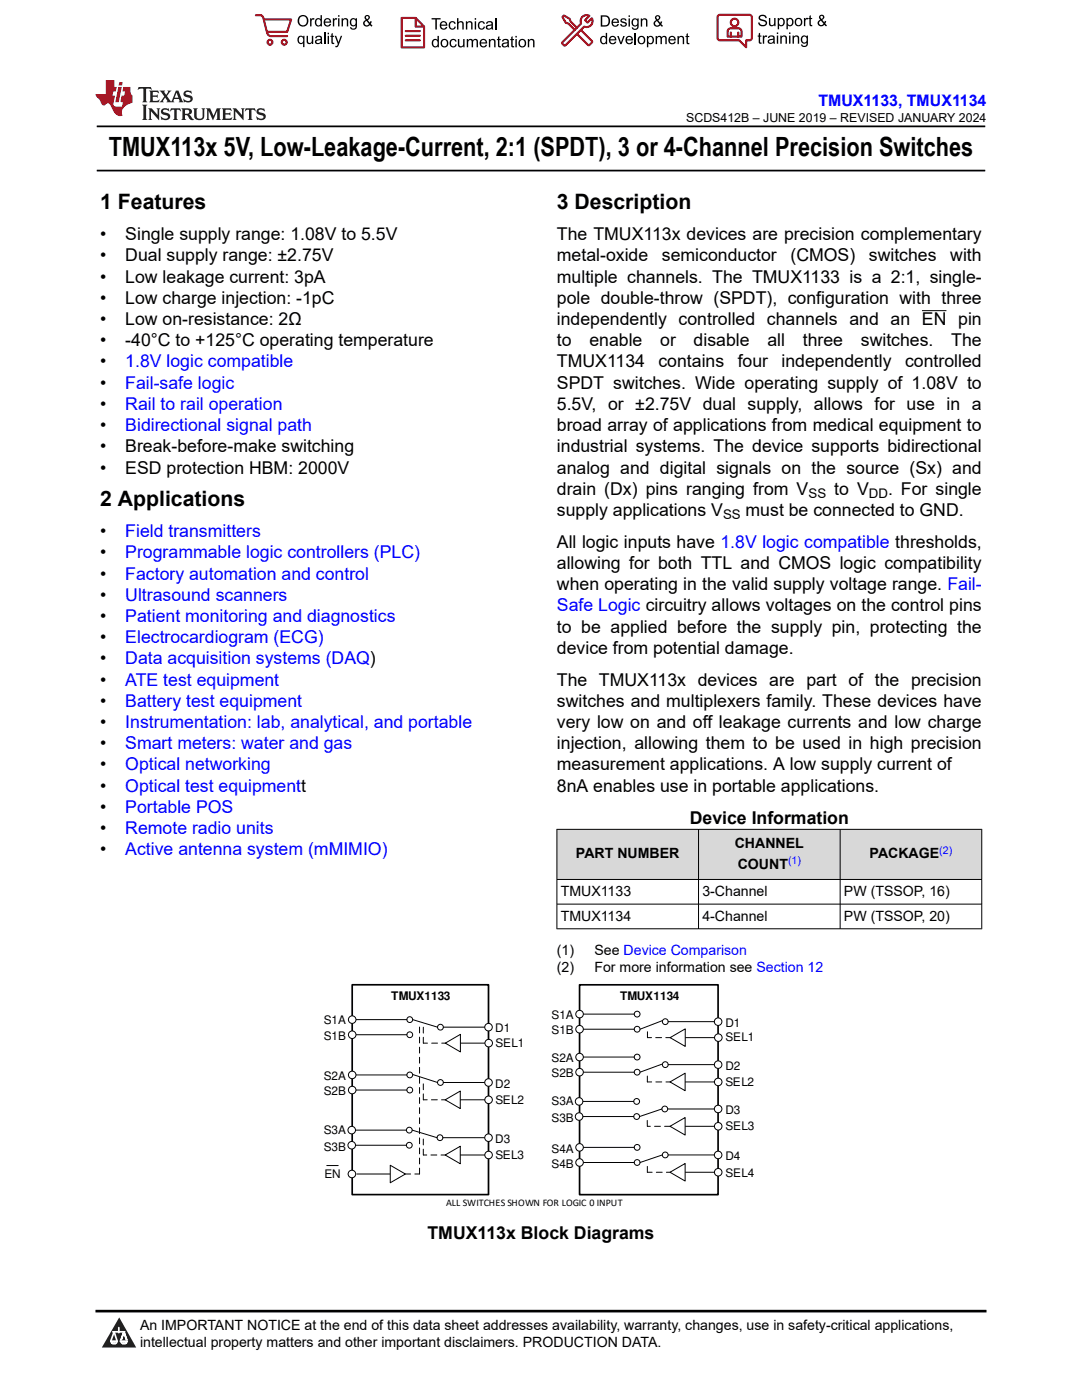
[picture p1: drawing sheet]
<svg xmlns="http://www.w3.org/2000/svg" width="216mm" height="279mm" viewBox="0 0 216 279" stroke-linecap="round" stroke-linejoin="round" font-family="sans-serif">
<path d="M19.3 25.2h177.3M19.3 34h177.3" fill="none" stroke="#000" stroke-width=".35"/>
<path d="M184 62h4.9" fill="none" stroke="#000" stroke-width=".2"/>
<g fill="#d8d8d8">
<path d="M111.1 165.5h84.8v10h-84.8z" fill-rule="evenodd"/>
<path d="M111.2 165.6h28.1v9.9h-28.1z" fill-rule="evenodd"/>
<path d="M139.4 165.6h28.2v9.9h-28.2z" fill-rule="evenodd"/>
<path d="M167.7 165.6h28.1v9.9h-28.1z" fill-rule="evenodd"/>
</g>
<g fill="none" stroke="#000" stroke-width=".2">
<path d="M111.1 165.5h84.9M111.1 175.5h84.9M111.1 165.5v19.9M139.4 165.5v19.9M167.6 165.5v19.9M195.9 165.5v19.9M111.1 180.4h84.9M111.1 185.4h84.9M115.6 219.8h10.9M115.6 205.4h11M115.6 211h11M115.6 214h11"/>
<path d="M115.6 202.4h11M115.6 222.8h10.9M115.6 229h11M115.6 232h11M133.2 221.3h10M133.3 230.5h10"/>
<circle cx="127" cy="219.8" r=".58"/>
<circle cx="127.1" cy="211" r=".58"/>
<circle cx="127.1" cy="214" r=".58"/>
<circle cx="127.1" cy="205.4" r=".58"/>
<circle cx="127.1" cy="202.4" r=".58"/>
<circle cx="127" cy="222.8" r=".58"/>
<circle cx="127.1" cy="229" r=".58"/>
<circle cx="127.1" cy="232" r=".58"/>
<circle cx="132.7" cy="221.3" r=".58"/>
<circle cx="132.7" cy="230.5" r=".58"/>
</g>
<path d="M78.8 234.3h4.9" fill="none" stroke="#000" stroke-width=".2" stroke-dasharray="1.2 .8"/>
<path d="M115.6 196.5h27.7v41.9h-27.7z" fill="none" stroke="#000" stroke-width=".34"/>
<circle cx="115.6" cy="202.4" r=".75" fill="#fff"/>
<circle cx="115.6" cy="202.4" r=".75" fill="none" stroke="#000" stroke-width=".2"/>
<circle cx="143.3" cy="221.3" r=".75" fill="#fff"/>
<circle cx="143.3" cy="221.3" r=".75" fill="none" stroke="#000" stroke-width=".2"/>
<circle cx="115.6" cy="205.4" r=".75" fill="#fff"/>
<circle cx="115.6" cy="205.4" r=".75" fill="none" stroke="#000" stroke-width=".2"/>
<circle cx="115.6" cy="211" r=".75" fill="#fff"/>
<circle cx="115.6" cy="211" r=".75" fill="none" stroke="#000" stroke-width=".2"/>
<circle cx="115.6" cy="214" r=".75" fill="#fff"/>
<g fill="none" stroke="#000" stroke-width=".2">
<path d="M132.2 203.7l-4.5 1.7"/>
<circle cx="115.6" cy="214" r=".75"/>
</g>
<circle cx="115.6" cy="219.8" r=".75" fill="#fff"/>
<circle cx="115.6" cy="219.8" r=".75" fill="none" stroke="#000" stroke-width=".2"/>
<circle cx="115.6" cy="222.8" r=".75" fill="#fff"/>
<circle cx="115.6" cy="222.8" r=".75" fill="none" stroke="#000" stroke-width=".2"/>
<circle cx="115.6" cy="229" r=".75" fill="#fff"/>
<circle cx="115.6" cy="229" r=".75" fill="none" stroke="#000" stroke-width=".2"/>
<circle cx="115.6" cy="232" r=".75" fill="#fff"/>
<g fill="none" stroke="#000" stroke-width=".2">
<path d="M132.1 212.4l-4.4 1.6M133.3 212.5h10M133.3 203.9h10M132.1 221.3l-4.5 1.5M132.2 230.5l-4.5 1.5"/>
<circle cx="132.7" cy="203.9" r=".58"/>
<circle cx="132.7" cy="212.5" r=".58"/>
<circle cx="115.6" cy="232" r=".75"/>
</g>
<circle cx="143.3" cy="212.5" r=".75" fill="#fff"/>
<circle cx="143.3" cy="212.5" r=".75" fill="none" stroke="#000" stroke-width=".2"/>
<circle cx="143.3" cy="203.9" r=".75" fill="#fff"/>
<circle cx="143.3" cy="203.9" r=".75" fill="none" stroke="#000" stroke-width=".2"/>
<circle cx="143.3" cy="230.5" r=".75" fill="#fff"/>
<g fill="none" stroke="#000" stroke-width=".2">
<path d="M136.4 207.1h6.9"/>
<circle cx="143.3" cy="230.5" r=".75"/>
</g>
<path d="M129.2 207.1v-1.7" fill="none" stroke="#000" stroke-width=".2" stroke-dasharray="1.2 .8"/>
<circle cx="143.3" cy="207.1" r=".75" fill="#fff"/>
<g fill="none" stroke="#000" stroke-width=".2">
<path d="M136.3 215.9h7"/>
<circle cx="143.3" cy="207.1" r=".75"/>
</g>
<path d="M129.2 215.9v-1.4M136 207.1h-6.8" fill="none" stroke="#000" stroke-width=".2" stroke-dasharray="1.2 .8"/>
<circle cx="143.3" cy="215.9" r=".75" fill="#fff"/>
<g fill="none" stroke="#000" stroke-width=".2">
<path d="M136.3 224.8h7"/>
<circle cx="143.3" cy="215.9" r=".75"/>
</g>
<path d="M136.1 215.9h-6.9M129.2 224.8l-.1-1.3" fill="none" stroke="#000" stroke-width=".2" stroke-dasharray="1.2 .8"/>
<circle cx="143.3" cy="224.8" r=".75" fill="#fff"/>
<g fill="none" stroke="#000" stroke-width=".2">
<path d="M136.3 233.9h7"/>
<circle cx="143.3" cy="224.8" r=".75"/>
</g>
<path d="M129.2 233.9v-1.3M135.8 224.8h-6.6" fill="none" stroke="#000" stroke-width=".2" stroke-dasharray="1.2 .8"/>
<circle cx="143.3" cy="233.9" r=".75" fill="#fff"/>
<circle cx="143.3" cy="233.9" r=".75" fill="none" stroke="#000" stroke-width=".2"/>
<path d="M136.2 233.9h-7" fill="none" stroke="#000" stroke-width=".2" stroke-dasharray="1.2 .8"/>
<path d="M133.7 233.9l3-1.7v3.5z" fill="#fff"/>
<path d="M133.7 233.9l3-1.7v3.5z" fill="none" stroke="#000" stroke-width=".2"/>
<path d="M133.7 224.8l3-1.8v3.5z" fill="#fff"/>
<path d="M133.7 224.8l3-1.8v3.5z" fill="none" stroke="#000" stroke-width=".2"/>
<path d="M133.7 215.9l3-1.7v3.5z" fill="#fff"/>
<path d="M133.7 215.9l3-1.7v3.5z" fill="none" stroke="#000" stroke-width=".2"/>
<path d="M133.7 207.1l3-1.8v3.5z" fill="#fff"/>
<g fill="none" stroke="#000" stroke-width=".2">
<path d="M70.3 206.5h10.9M70.3 214.5h10.9M70.3 217.5h10.9M70.3 203.5h10.9M133.7 207.1l3-1.8v3.5zM70.2 225.5h10.9M70.2 228.6h10.9M88.4 227.1h9"/>
<circle cx="81.8" cy="214.5" r=".58"/>
<circle cx="81.8" cy="217.5" r=".58"/>
<circle cx="81.8" cy="206.5" r=".58"/>
<circle cx="81.8" cy="203.5" r=".58"/>
<circle cx="81.7" cy="225.5" r=".58"/>
<circle cx="81.7" cy="228.6" r=".58"/>
<circle cx="87.8" cy="227.1" r=".58"/>
</g>
<path d="M70.3 196.5h27.2v41.9h-27.2z" fill="none" stroke="#000" stroke-width=".34"/>
<circle cx="70.3" cy="203.5" r=".75" fill="#fff"/>
<circle cx="70.3" cy="203.5" r=".75" fill="none" stroke="#000" stroke-width=".2"/>
<circle cx="97.5" cy="227.1" r=".75" fill="#fff"/>
<circle cx="97.5" cy="227.1" r=".75" fill="none" stroke="#000" stroke-width=".2"/>
<circle cx="70.3" cy="206.5" r=".75" fill="#fff"/>
<circle cx="70.3" cy="206.5" r=".75" fill="none" stroke="#000" stroke-width=".2"/>
<circle cx="70.3" cy="214.5" r=".75" fill="#fff"/>
<circle cx="70.3" cy="214.5" r=".75" fill="none" stroke="#000" stroke-width=".2"/>
<circle cx="70.3" cy="217.5" r=".75" fill="#fff"/>
<circle cx="70.3" cy="217.5" r=".75" fill="none" stroke="#000" stroke-width=".2"/>
<circle cx="70.2" cy="225.5" r=".75" fill="#fff"/>
<circle cx="70.2" cy="225.5" r=".75" fill="none" stroke="#000" stroke-width=".2"/>
<circle cx="70.2" cy="228.6" r=".75" fill="#fff"/>
<g fill="none" stroke="#000" stroke-width=".2">
<path d="M82.3 203.5l5 1.5M82.4 214.5l4.9 1.5M88.5 216h9M88.5 205h8.9M82.2 225.5l5 1.6"/>
<circle cx="87.9" cy="205" r=".58"/>
<circle cx="87.9" cy="216" r=".58"/>
<circle cx="70.2" cy="228.6" r=".75"/>
</g>
<circle cx="97.5" cy="216" r=".75" fill="#fff"/>
<circle cx="97.5" cy="216" r=".75" fill="none" stroke="#000" stroke-width=".2"/>
<circle cx="97.5" cy="205" r=".75" fill="#fff"/>
<g fill="none" stroke="#000" stroke-width=".2">
<path d="M91.1 208.2h6.4"/>
<circle cx="97.5" cy="205" r=".75"/>
</g>
<path d="M84.5 208.2v-3.7" fill="none" stroke="#000" stroke-width=".2" stroke-dasharray="1.2 .8"/>
<circle cx="97.5" cy="208.2" r=".75" fill="#fff"/>
<g fill="none" stroke="#000" stroke-width=".2">
<path d="M91.1 219.5h6.4"/>
<circle cx="97.5" cy="208.2" r=".75"/>
</g>
<path d="M84.5 219.5v-3.6M91.3 208.2h-6.8" fill="none" stroke="#000" stroke-width=".2" stroke-dasharray="1.2 .8"/>
<circle cx="97.5" cy="219.5" r=".75" fill="#fff"/>
<g fill="none" stroke="#000" stroke-width=".2">
<path d="M91.1 230.5h6.4"/>
<circle cx="97.5" cy="219.5" r=".75"/>
</g>
<path d="M91.3 219.5h-6.8M84.5 230.5v-3.6" fill="none" stroke="#000" stroke-width=".2" stroke-dasharray="1.2 .8"/>
<circle cx="97.5" cy="230.5" r=".75" fill="#fff"/>
<circle cx="97.5" cy="230.5" r=".75" fill="none" stroke="#000" stroke-width=".2"/>
<path d="M91.2 230.5h-6.7" fill="none" stroke="#000" stroke-width=".2" stroke-dasharray="1.2 .8"/>
<circle cx="70.2" cy="234.3" r=".75" fill="#fff"/>
<circle cx="70.2" cy="234.3" r=".75" fill="none" stroke="#000" stroke-width=".2"/>
<path d="M88.8 230.5l3-1.7v3.5z" fill="#fff"/>
<path d="M88.8 230.5l3-1.7v3.5z" fill="none" stroke="#000" stroke-width=".2"/>
<path d="M88.8 219.5l3-1.8v3.5z" fill="#fff"/>
<path d="M88.8 219.5l3-1.8v3.5z" fill="none" stroke="#000" stroke-width=".2"/>
<path d="M88.9 208.2l3-1.8v3.5z" fill="#fff"/>
<path d="M88.9 208.2l3-1.8v3.5zM65.2 232.6h2.3M71.2 234.3h6.7" fill="none" stroke="#000" stroke-width=".2"/>
<path d="M83.7 234.3v-29.5" fill="none" stroke="#000" stroke-width=".2" stroke-dasharray="1.2 .8"/>
<path d="M77.9 232.6l3 1.7-3 1.8z" fill="#fff"/>
<path d="M77.9 232.6l3 1.7-3 1.8z" fill="none" stroke="#000" stroke-width=".2"/>
<path d="M0 0h215.9v23.8h-215.9z" fill-rule="evenodd" fill="#fff"/>
<path d="M27.7 17.4l-.2 .6 .5-.3h.6v.1v2.2l-.2 .4h1l-.2-.4v-2.2v-.1h.5l.5 .3-.1-.6zM29.8 18.1l.2 .4v1.5l-.2 .4h1.9l.1-.6a1.08 1.08 0 0 1-1.3 .2v-.7h.6l.4 .2v-.6l-.4 .2h-.6v-.6l.2-.1a1 1 0 0 1 1 .2l-.1-.5zM31.8 18.1l1 1.1-1 1.2h.9l-.2-.2 .4-.7 .5 .7-.2 .2h1.6l-.2-.2 .1-.4h1l.1 .4-.1 .2h.9l-.2-.3-.8-2h-.5l-1 2.2-.8-1.1 .9-1.1h-.8l.2 .2-.5 .7-.3-.7 .1-.2zM35.2 18.5l.4 1h-.8zM36.8 18.2a.65 .65 0 0 0-.2 .7 .65 .65 0 0 0 .6 .5l.7 .2 .1 .2a.79 .79 0 0 1-.7 .4 .79 .79 0 0 1-.7-.5l.1 .7 .2-.1a.93 .93 0 0 0 1.1 .1 .93 .93 0 0 0 .4-1 1.46 1.46 0 0 0-1.2-.6l-.1-.3a1.09 1.09 0 0 1 1.2 .2l-.2-.6-.1 .1-.6-.2zM28.4 20.9l.2 .4v2.3l-.2 .3h1l-.2-.3v-2.3l.2-.4zM29.6 21.6l.2 .4v1.6l-.2 .3h.8l-.3-.3v-1.4l1.7 1.8v-2l.2-.4h-.8l.2 .2 .1 1.1-1.2-1.3zM32.3 21.8a.65 .65 0 0 0-.2 .7 .65 .65 0 0 0 .7 .4l.6 .2 .1 .2a.79 .79 0 0 1-.7 .4 .79 .79 0 0 1-.7-.5l.1 .7 .2-.1a.93 .93 0 0 0 1.1 .1 .93 .93 0 0 0 .4-.9 1.46 1.46 0 0 0-1.2-.6l-.1-.4a1.09 1.09 0 0 1 1.2 .2l-.2-.6-.1 .1-.6-.1zM34.1 21.6l-.1 .7a.63 .63 0 0 1 .7-.4l.1 1.7-.3 .3h1l-.2-.3v-1.7a.66 .66 0 0 1 .8 .4l-.1-.7zM36.2 21.6l.2 .4v1.6l-.2 .3h.9l-.2-.2v-.7h.5l.1 .2a.79 .79 0 0 0 1.2 .6l-1-.9a.61 .61 0 0 0 .6-.6 .61 .61 0 0 0-.5-.6zM36.9 21.9h.2a.47 .47 0 0 1 .5 .1 .47 .47 0 0 1 .1 .5l-.2 .2h-.6zM38.5 21.6l.2 .2a2.27 2.27 0 0 0 .4 2 1.04 1.04 0 0 0 1.7-.7v-1.3l.2-.2h-.8l.2 .4v1.1a.6 .6 0 0 1-.6 .6 .6 .6 0 0 1-.6-.6v-1.1l.3-.4zM41.1 21.6l.2 .4v1.6l-.2 .3h.7l-.2-.3v-1.5l.9 1.9 .8-1.9v1.5l-.2 .3h1l-.3-.3v-1.6l.3-.4h-.8l-.7 1.5-.7-1.5zM44.3 21.6l.2 .4v1.6l-.2 .3h1.9l.1-.5a1.09 1.09 0 0 1-1.3 .1v-.6h.6l.4 .1v-.6l-.4 .2h-.6v-.6l.2-.1a1.01 1.01 0 0 1 1 .3l-.1-.6zM46.4 21.6l.3 .4v1.6l-.3 .3h.8l-.2-.3v-1.4l1.6 1.8v-2l.2-.4h-.7l.2 .2v1.1l-1.2-1.3zM49 21.6l-.1 .7a.63 .63 0 0 1 .8-.4v1.7l-.3 .3h1l-.2-.3v-1.7a.66 .66 0 0 1 .8 .4l-.1-.7zM51.4 21.8a.65 .65 0 0 0-.2 .7 .65 .65 0 0 0 .6 .4l.6 .2 .2 .2a.79 .79 0 0 1-.8 .4 .79 .79 0 0 1-.6-.5l.1 .7 .2-.1a.93 .93 0 0 0 1 .1 .93 .93 0 0 0 .5-.9 1.46 1.46 0 0 0-1.3-.6l-.1-.4a1.09 1.09 0 0 1 1.3 .2l-.2-.6-.2 .1-.5-.1z" fill="#231f20"/>
<path d="M21.1 16v2.8h-2.1l.1 .3 .9 1a.95 .95 0 0 0 .9 .9 .59 .59 0 0 1 .6-.4 .59 .59 0 0 1 .5 .4l.4 .8a1.59 1.59 0 0 0 2.1 1.3 1.61 1.61 0 0 1 1-2.2l1-.4-.1-1.5a1.59 1.59 0 0 1-.4-1.6h-1.4l-.2 .9h.5l-.1 .8h-.5l-.2 1v.2l.4 .1-.2 .9h-.6a.73 .73 0 0 1-1.1-.7l.3-1.5h-.5l.2-.8h.5l.2-.9h-.5v-1.4zM23.6 17.4l-.6 3h.7l.6-3zM23.8 16.4l-.1 .7h.7l.1-.7z" fill="#ed1c24"/>
<g fill="#000">
<path d="M59.4 4.2a1.12 1.12 0 0 1 2.2 0 1.12 1.12 0 0 1-2.2 0zM59.9 3.5a.89 .89 0 0 0-.1 1.1 .89 .89 0 0 0 1.1 .4 .88 .88 0 0 0 .3-1.3 .88 .88 0 0 0-1.3-.2z" fill-rule="evenodd"/>
<path d="M59.5 7.3l.5-.2 .5 .3v-.3h.3v2.3h-.3v-.8a.74 .74 0 0 1-1 0 .74 .74 0 0 1-.1-1zM59.8 7.5a.57 .57 0 0 0-.2 .7 .57 .57 0 0 0 .8 .2 .57 .57 0 0 0 .1-.7 .57 .57 0 0 0-.7-.2z" fill-rule="evenodd"/>
<path d="M61.9 3.6h.2v.3l.2-.2 .3-.1 .2 .1-.1 .3a.36 .36 0 0 0-.5 0 .36 .36 0 0 0 0 .4v.9h-.3z" fill-rule="evenodd"/>
<path d="M61.2 7.1h.3v.9a.41 .41 0 0 0 .4 .6 .41 .41 0 0 0 .3-.6v-.9h.3v1.7h-.2v-.3a.58 .58 0 0 1-.7 .3 .58 .58 0 0 1-.4-.6z" fill-rule="evenodd"/>
<path d="M63 3.8l.5-.2 .5 .2v-.8h.2v2.3h-.2v-.2a.75 .75 0 0 1-1-.1 .75 .75 0 0 1-.1-1zM63.2 4a.57 .57 0 0 0-.1 .7 .57 .57 0 0 0 .8 .2 .57 .57 0 0 0 .1-.7 .57 .57 0 0 0-.8-.2z" fill-rule="evenodd"/>
<path d="M63 7.3a.74 .74 0 0 1 1-.1 .74 .74 0 0 1 .3 .9v.7h-.3v-.2a.57 .57 0 0 1-.8 .2 .57 .57 0 0 1-.2-.8l1-.3a.41 .41 0 0 0-.4-.4 .41 .41 0 0 0-.4 .4l-.3-.1zM63.2 8.2a.35 .35 0 0 0 .2 .5 .35 .35 0 0 0 .5-.3l.1-.4z" fill-rule="evenodd"/>
<path d="M65.4 6.5h.3v.3h-.3zM65.4 7.1h.3v1.7h-.3z" fill-rule="evenodd"/>
<path d="M64.8 3.8a.76 .76 0 0 1 .9-.1 .76 .76 0 0 1 .4 .8h-1.2a.47 .47 0 0 0 .3 .6 .47 .47 0 0 0 .6-.4l.3 .1a.82 .82 0 0 1-1.3 .3 .82 .82 0 0 1 0-1.3zM65 4l-.1 .3h.9l-.3-.4z" fill-rule="evenodd"/>
<path d="M66.4 3.6h.3v.3l.1-.2 .4-.1 .1 .1-.1 .3a.36 .36 0 0 0-.4 0 .36 .36 0 0 0-.1 .4v.9h-.3z" fill-rule="evenodd"/>
<path d="M66.1 6.7l.3-.1v.5h.3v.3h-.3v.9l.1 .2h.2v.3a.41 .41 0 0 1-.4-.1 .41 .41 0 0 1-.2-.4v-.9h-.2v-.3h.2z" fill-rule="evenodd"/>
<path d="M66.8 7.1h.3l.4 1.4 .5-1.4h.3l-.6 1.7a.57 .57 0 0 1-.8 .6v-.3a.37 .37 0 0 0 .5-.3z" fill-rule="evenodd"/>
<path d="M67.5 3h.2v.3h-.2zM67.5 3.6h.2v1.7h-.2z" fill-rule="evenodd"/>
<path d="M68.2 3.6h.2v.3a.58 .58 0 0 1 .7-.3 .58 .58 0 0 1 .4 .7v1h-.3v-1a.4 .4 0 0 0-.4-.5 .4 .4 0 0 0-.4 .6v.9h-.2z" fill-rule="evenodd"/>
<path d="M70 3.8l.5-.2 .5 .2v-.2h.2v1.5a.71 .71 0 0 1-.5 .8 .71 .71 0 0 1-.8-.5h.2a.46 .46 0 0 0 .6 .3 .46 .46 0 0 0 .3-.6 .78 .78 0 0 1-1.1-.2 .78 .78 0 0 1 .1-1.1zM70.2 4a.53 .53 0 0 0-.1 .8 .53 .53 0 0 0 .8 0 .54 .54 0 0 0 0-.7 .54 .54 0 0 0-.7-.1z" fill-rule="evenodd"/>
<path d="M72.9 3.1a.53 .53 0 0 1 .8 .1 .53 .53 0 0 1-.3 .8l.4 .5 .1-.3 .3 .1-.2 .5 .3 .3-.2 .2-.3-.3a.71 .71 0 0 1-1.2 .1 .71 .71 0 0 1 .4-1.1l-.3-.5zM73 3.5a.3 .3 0 0 0 .6 0 .3 .3 0 0 0-.6 0zM72.9 4.3a.45 .45 0 0 0 0 .7 .45 .45 0 0 0 .7-.2l-.5-.6z" fill-rule="evenodd"/>
<path d="M86.1 3.6h1.8v.3h-.7v2h-.3v-2h-.8z" fill-rule="evenodd"/>
<path d="M86.3 8l.5-.2 .5 .2v-.8h.3v2.2h-.3v-.2a.76 .76 0 0 1-1 0 .76 .76 0 0 1-.1-1zM86.6 8.1a.58 .58 0 0 0-.2 .8 .58 .58 0 0 0 .8 .2 .58 .58 0 0 0 .1-.8 .58 .58 0 0 0-.7-.2z" fill-rule="evenodd"/>
<path d="M88.2 7.9a.81 .81 0 0 1 1.1 .2 .81 .81 0 0 1-.2 1.1 .81 .81 0 0 1-1.1-.1l-.1-.8zM88.3 8.1a.57 .57 0 0 0 0 .9 .57 .57 0 0 0 .8 0 .57 .57 0 0 0 0-.8 .57 .57 0 0 0-.8-.1z" fill-rule="evenodd"/>
<path d="M88 4.4a.77 .77 0 0 1 .9-.1 .77 .77 0 0 1 .4 .8h-1.3a.48 .48 0 0 0 .4 .6 .48 .48 0 0 0 .6-.3h.3a.83 .83 0 0 1-1.3 .4 .83 .83 0 0 1 0-1.4zM88.2 4.6l-.2 .3h1l-.3-.4z" fill-rule="evenodd"/>
<path d="M89.7 4.4a.7 .7 0 0 1 1.2 .3l-.2 .1a.45 .45 0 0 0-.6-.3 .45 .45 0 0 0-.3 .6 .45 .45 0 0 0 .3 .6 .45 .45 0 0 0 .6-.4h.3a.76 .76 0 0 1-1.1 .6 .76 .76 0 0 1-.3-1.1z" fill-rule="evenodd"/>
<path d="M89.9 8a.7 .7 0 0 1 1.2 .3h-.3a.45 .45 0 0 0-.5-.3 .45 .45 0 0 0-.3 .6 .45 .45 0 0 0 .3 .6 .45 .45 0 0 0 .6-.4l.2 .1a.76 .76 0 0 1-1 .5 .76 .76 0 0 1-.4-1.1z" fill-rule="evenodd"/>
<path d="M91.2 3.6h.3v.8a.59 .59 0 0 1 .7-.2 .59 .59 0 0 1 .3 .7v1h-.2v-1a.4 .4 0 0 0-.5-.4 .4 .4 0 0 0-.3 .5v.9h-.3z" fill-rule="evenodd"/>
<path d="M91.4 7.8h.2v.9a.41 .41 0 0 0 .5 .5 .41 .41 0 0 0 .3-.5v-.9h.3v1.6h-.3v-.2a.58 .58 0 0 1-.7 .3 .58 .58 0 0 1-.3-.7z" fill-rule="evenodd"/>
<path d="M93 4.2h.2v.3a.59 .59 0 0 1 .7-.3 .59 .59 0 0 1 .4 .7v1h-.3v-1a.41 .41 0 0 0-.4-.5 .41 .41 0 0 0-.4 .6v.9h-.2z" fill-rule="evenodd"/>
<path d="M93.1 7.8h.3v.2a.56 .56 0 0 1 1 0 .54 .54 0 0 1 .6-.2 .54 .54 0 0 1 .4 .5v1.1h-.3v-1a.34 .34 0 0 0-.3-.4 .34 .34 0 0 0-.4 .3v1.1h-.3v-1a.38 .38 0 0 0-.5-.4 .38 .38 0 0 0-.2 .6v.8h-.3z" fill-rule="evenodd"/>
<path d="M94.7 3.6h.3v.3h-.3zM94.7 4.2h.3v1.7h-.3z" fill-rule="evenodd"/>
<path d="M95.5 4.4a.7 .7 0 0 1 1.3 .3l-.3 .1a.45 .45 0 0 0-.6-.3 .45 .45 0 0 0-.3 .6 .45 .45 0 0 0 .3 .6 .45 .45 0 0 0 .6-.4h.3a.76 .76 0 0 1-1.1 .6 .76 .76 0 0 1-.3-1.1z" fill-rule="evenodd"/>
<path d="M95.9 8a.77 .77 0 0 1 .9-.2 .77 .77 0 0 1 .4 .9h-1.2a.48 .48 0 0 0 .3 .5 .48 .48 0 0 0 .6-.3h.3a.83 .83 0 0 1-1.3 .4 .83 .83 0 0 1 0-1.3zM96.1 8.1l-.1 .4h.9l-.2-.5z" fill-rule="evenodd"/>
<path d="M97.5 7.8h.3v.2a.59 .59 0 0 1 .7-.2 .59 .59 0 0 1 .4 .6v1h-.3v-1a.41 .41 0 0 0-.5-.4 .41 .41 0 0 0-.3 .5v.9h-.3z" fill-rule="evenodd"/>
<path d="M97.1 4.4a.74 .74 0 0 1 1-.1 .74 .74 0 0 1 .3 .9v.7h-.3v-.2a.59 .59 0 0 1-.8 .2 .59 .59 0 0 1-.3-.8l1.1-.3a.42 .42 0 0 0-.4-.4 .42 .42 0 0 0-.5 .4l-.2-.1zM97.3 5.3a.36 .36 0 0 0 .2 .5 .36 .36 0 0 0 .5-.2l.1-.5z" fill-rule="evenodd"/>
<path d="M99.4 7.4l.2-.2v.6h.3v.2h-.3v1l.1 .2h.2l.1 .2a.41 .41 0 0 1-.5 0 .41 .41 0 0 1-.1-.4v-1h-.2v-.2h.2z" fill-rule="evenodd"/>
<path d="M100.3 8a.74 .74 0 0 1 .9-.2 .74 .74 0 0 1 .3 .9l.1 .7h-.3v-.2a.59 .59 0 0 1-.8 .3 .59 .59 0 0 1-.3-.8l1-.3a.42 .42 0 0 0-.3-.4 .42 .42 0 0 0-.5 .3h-.3zM100.5 8.8a.36 .36 0 0 0 .1 .5 .36 .36 0 0 0 .5-.2l.2-.5z" fill-rule="evenodd"/>
<path d="M102 7.4l.3-.2v.6h.3v.2h-.3v1l.1 .2h.2v.2a.41 .41 0 0 1-.5 0 .41 .41 0 0 1-.1-.4v-1h-.2v-.2h.2z" fill-rule="evenodd"/>
<path d="M102.8 7.2h.3v.3h-.3zM102.8 7.8h.3v1.6h-.3z" fill-rule="evenodd"/>
<path d="M103.7 7.9a.81 .81 0 0 1 1.1 .2 .81 .81 0 0 1-.1 1.1 .81 .81 0 0 1-1.2-.1v-.8zM103.9 8.1a.57 .57 0 0 0-.1 .9 .57 .57 0 0 0 .8 0 .57 .57 0 0 0 0-.8 .57 .57 0 0 0-.7-.1z" fill-rule="evenodd"/>
<path d="M105.3 7.8h.3v.2a.59 .59 0 0 1 .7-.2 .59 .59 0 0 1 .4 .6v1h-.3v-1a.41 .41 0 0 0-.5-.4 .41 .41 0 0 0-.3 .5v.9h-.3z" fill-rule="evenodd"/>
<path d="M119.9 3.1h.7a1.12 1.12 0 0 1 1.1 1.1 1.12 1.12 0 0 1-1 1.1h-.8zM120.2 3.3v1.7h.4a.86 .86 0 0 0 .8-.8 .86 .86 0 0 0-.8-.9z" fill-rule="evenodd"/>
<path d="M119.9 7.4l.5-.3 .5 .3v-.8h.2v2.2h-.2v-.2a.75 .75 0 0 1-1 0 .75 .75 0 0 1-.1-1zM120.1 7.5a.57 .57 0 0 0-.1 .8 .57 .57 0 0 0 .8 .2 .57 .57 0 0 0 .1-.8 .57 .57 0 0 0-.8-.2z" fill-rule="evenodd"/>
<path d="M121.7 7.4a.76 .76 0 0 1 .9-.2 .76 .76 0 0 1 .4 .9h-1.2a.47 .47 0 0 0 .3 .5 .47 .47 0 0 0 .6-.3h.3a.82 .82 0 0 1-1.3 .4 .82 .82 0 0 1 0-1.3zM121.9 7.5l-.1 .3h.9l-.3-.4z" fill-rule="evenodd"/>
<path d="M122.2 3.9a.76 .76 0 0 1 .9-.2 .76 .76 0 0 1 .4 .9h-1.2a.47 .47 0 0 0 .4 .5 .47 .47 0 0 0 .5-.3h.3a.82 .82 0 0 1-1.3 .4 .82 .82 0 0 1 0-1.3zM122.5 4l-.2 .3h.9l-.2-.4z" fill-rule="evenodd"/>
<path d="M123.9 3.8a.71 .71 0 0 1 1.1 .3h-.2a.32 .32 0 0 0-.4-.3 .32 .32 0 0 0-.3 .4h.1a.75 .75 0 0 1 .9 .8 .72 .72 0 0 1-.7 .3 .72 .72 0 0 1-.7-.5h.3a.36 .36 0 0 0 .4 .4 .36 .36 0 0 0 .3-.5 .8 .8 0 0 1-.9-.7z" fill-rule="evenodd"/>
<path d="M123.2 7.2h.3l.4 1.3 .5-1.3h.3l-.7 1.6h-.2z" fill-rule="evenodd"/>
<path d="M125.4 3.1h.3v.3h-.3zM125.4 3.7h.3v1.6h-.3z" fill-rule="evenodd"/>
<path d="M125 7.4a.76 .76 0 0 1 .9-.2 .76 .76 0 0 1 .4 .9h-1.2a.47 .47 0 0 0 .3 .5 .47 .47 0 0 0 .6-.3h.3a.82 .82 0 0 1-1.3 .4 .82 .82 0 0 1 0-1.3zM125.2 7.5l-.1 .3h.9l-.2-.4z" fill-rule="evenodd"/>
<path d="M126.2 3.9l.5-.3 .5 .3v-.2h.2v1.4a.71 .71 0 0 1-.5 .8 .71 .71 0 0 1-.8-.5l.2 .1a.46 .46 0 0 0 .6 .2 .46 .46 0 0 0 .3-.6 .78 .78 0 0 1-1.1-.1 .78 .78 0 0 1 .1-1.1zM126.4 4a.53 .53 0 0 0-.1 .8 .53 .53 0 0 0 .8 0 .54 .54 0 0 0 0-.7 .54 .54 0 0 0-.7-.1z" fill-rule="evenodd"/>
<path d="M127.5 7.3a.8 .8 0 0 1 1.1 .2 .8 .8 0 0 1-.1 1.1 .8 .8 0 0 1-1.2-.1v-.8zM127.7 7.5a.56 .56 0 0 0-.1 .9 .56 .56 0 0 0 .8-.1 .56 .56 0 0 0 0-.7 .56 .56 0 0 0-.7-.1z" fill-rule="evenodd"/>
<path d="M127.9 3.7h.2v.2a.58 .58 0 0 1 .7-.2 .58 .58 0 0 1 .4 .6v1h-.3v-1a.4 .4 0 0 0-.4-.4 .4 .4 0 0 0-.4 .5v.9h-.2z" fill-rule="evenodd"/>
<path d="M129.1 7.2h.2v.2a.72 .72 0 0 1 1-.1 .72 .72 0 0 1 .2 1 .64 .64 0 0 1-.5 .5 .64 .64 0 0 1-.6-.2v.8h-.3zM129.5 7.5a.56 .56 0 0 0-.2 .8 .56 .56 0 0 0 .8 .2 .56 .56 0 0 0 .1-.8 .56 .56 0 0 0-.7-.2z" fill-rule="evenodd"/>
<path d="M130.8 7.2h.3v.2a.55 .55 0 0 1 .9 0 .53 .53 0 0 1 .6-.3 .53 .53 0 0 1 .4 .6v1.1h-.2v-1a.34 .34 0 0 0-.3-.4 .34 .34 0 0 0-.4 .3v1.1h-.3v-1a.37 .37 0 0 0-.5-.4 .37 .37 0 0 0-.2 .6v.8h-.3z" fill-rule="evenodd"/>
<path d="M130.8 3.2a.53 .53 0 0 1 .9 .1 .53 .53 0 0 1-.4 .8l.4 .5 .2-.4 .2 .1-.2 .5 .4 .3-.2 .3-.3-.4a.71 .71 0 0 1-1.2 .1 .71 .71 0 0 1 .3-1.1l-.2-.5zM130.9 3.6a.3 .3 0 0 0 .6 0 .3 .3 0 0 0-.6 0zM130.9 4.3a.45 .45 0 0 0 0 .7 .45 .45 0 0 0 .7-.2l-.5-.6z" fill-rule="evenodd"/>
<path d="M133.6 7.4a.76 .76 0 0 1 .9-.2 .76 .76 0 0 1 .3 .9h-1.2a.47 .47 0 0 0 .4 .5 .47 .47 0 0 0 .6-.3h.2a.82 .82 0 0 1-1.2 .4 .82 .82 0 0 1 0-1.3zM133.8 7.5l-.2 .3h1l-.3-.4z" fill-rule="evenodd"/>
<path d="M135.2 7.2h.2v.2a.58 .58 0 0 1 .7-.2 .58 .58 0 0 1 .4 .6v1h-.3v-1a.4 .4 0 0 0-.4-.4 .4 .4 0 0 0-.3 .5v.9h-.3z" fill-rule="evenodd"/>
<path d="M137 6.8l.3-.2v.6h.2v.2h-.2v1v.2h.2l.1 .2a.41 .41 0 0 1-.5 0 .41 .41 0 0 1-.1-.5v-.9h-.2v-.2h.2z" fill-rule="evenodd"/>
<path d="M151.6 3.1a.88 .88 0 0 1 1.4 .5h-.3a.49 .49 0 0 0-.5-.5 .49 .49 0 0 0-.5 .6l.1 .1a1.06 1.06 0 0 1 1.2 1 .95 .95 0 0 1-.9 .4 .95 .95 0 0 1-.8-.7h.3a.58 .58 0 0 0 .6 .5 .58 .58 0 0 0 .5-.6l-.2-.1a.95 .95 0 0 1-1.1-.9z" fill-rule="evenodd"/>
<path d="M151.4 6.7l.3-.2v.6h.2v.2h-.2v1v.2h.2l.1 .2a.41 .41 0 0 1-.5 0 .41 .41 0 0 1-.1-.5v-.9h-.2v-.2h.2z" fill-rule="evenodd"/>
<path d="M152.2 7.1h.3v.2l.1-.2h.4h.1l-.1 .3a.36 .36 0 0 0-.4 0 .36 .36 0 0 0-.1 .5v.8h-.3z" fill-rule="evenodd"/>
<path d="M153.3 7.3a.74 .74 0 0 1 1-.2 .74 .74 0 0 1 .3 .9l.1 .7h-.3l-.1-.2a.57 .57 0 0 1-.8 .3 .57 .57 0 0 1-.1-.9l.9-.2a.41 .41 0 0 0-.4-.4 .41 .41 0 0 0-.4 .3h-.3zM153.5 8.1a.35 .35 0 0 0 .2 .5 .35 .35 0 0 0 .5-.2l.1-.5z" fill-rule="evenodd"/>
<path d="M153.4 3.6h.3v.9a.41 .41 0 0 0 .4 .5 .41 .41 0 0 0 .4-.5v-.9h.2v1.6h-.2v-.2a.58 .58 0 0 1-.7 .2 .58 .58 0 0 1-.4-.6z" fill-rule="evenodd"/>
<path d="M155 6.5h.3v.3h-.3zM155 7.1h.3v1.6h-.3z" fill-rule="evenodd"/>
<path d="M155.2 3.6h.2v.2a.72 .72 0 0 1 1-.1 .72 .72 0 0 1 .2 1 .64 .64 0 0 1-.5 .5 .64 .64 0 0 1-.6-.2v.8h-.3zM155.6 3.9a.56 .56 0 0 0-.2 .8 .56 .56 0 0 0 .8 .2 .56 .56 0 0 0 .1-.8 .56 .56 0 0 0-.7-.2z" fill-rule="evenodd"/>
<path d="M155.7 7.1h.3v.2a.58 .58 0 0 1 .7-.2 .58 .58 0 0 1 .3 .6v1h-.3v-1a.4 .4 0 0 0-.4-.4 .4 .4 0 0 0-.3 .5v.9h-.3z" fill-rule="evenodd"/>
<path d="M156.9 3.6h.3v.2a.72 .72 0 0 1 .9-.1 .72 .72 0 0 1 .2 1 .64 .64 0 0 1-.4 .5 .64 .64 0 0 1-.7-.2v.8h-.3zM157.3 3.9a.56 .56 0 0 0-.1 .8 .56 .56 0 0 0 .7 .2 .56 .56 0 0 0 .2-.8 .56 .56 0 0 0-.8-.2z" fill-rule="evenodd"/>
<path d="M157.4 6.5h.3v.3h-.3zM157.4 7.1h.3v1.6h-.3z" fill-rule="evenodd"/>
<path d="M158.1 7.1h.3v.2a.58 .58 0 0 1 .7-.2 .58 .58 0 0 1 .4 .6v1h-.3v-1a.4 .4 0 0 0-.5-.4 .4 .4 0 0 0-.3 .5v.9h-.3z" fill-rule="evenodd"/>
<path d="M158.8 3.7a.8 .8 0 0 1 1.1 .2 .8 .8 0 0 1-.1 1.1 .8 .8 0 0 1-1.1-.1l-.1-.8zM159 3.9a.56 .56 0 0 0-.1 .9 .56 .56 0 0 0 .9 0 .56 .56 0 0 0-.1-.8 .56 .56 0 0 0-.7-.1z" fill-rule="evenodd"/>
<path d="M160 7.3l.5-.2 .5 .2v-.2h.2v1.4a.71 .71 0 0 1-.5 .9 .71 .71 0 0 1-.9-.5h.3a.46 .46 0 0 0 .6 .2 .46 .46 0 0 0 .2-.6 .78 .78 0 0 1-1-.1 .78 .78 0 0 1 .1-1.1zM160.2 7.4a.53 .53 0 0 0-.1 .8 .53 .53 0 0 0 .8 0 .54 .54 0 0 0 0-.7 .54 .54 0 0 0-.7-.1z" fill-rule="evenodd"/>
<path d="M160.4 3.6h.3v.2l.1-.2h.4h.1l-.1 .3a.36 .36 0 0 0-.4 0 .36 .36 0 0 0-.1 .5v.8h-.3z" fill-rule="evenodd"/>
<path d="M161.5 3.2l.3-.2v.6h.3v.2h-.3v1v.2h.3v.2a.41 .41 0 0 1-.5 0 .41 .41 0 0 1-.1-.5v-.9h-.2v-.2h.2z" fill-rule="evenodd"/>
<path d="M163.6 3.1a.53 .53 0 0 1 .8 .1 .53 .53 0 0 1-.3 .8l.4 .5 .1-.3h.3l-.2 .5 .3 .3-.2 .3-.3-.3a.71 .71 0 0 1-1.2 .1 .71 .71 0 0 1 .4-1.2l-.3-.5zM163.7 3.5a.3 .3 0 0 0 .5 0 .3 .3 0 0 0-.5 0zM163.6 4.2a.45 .45 0 0 0 0 .8 .45 .45 0 0 0 .7-.3l-.5-.6z" fill-rule="evenodd"/>
</g>
<path d="M64.8 6.5v2.3M98.9 3.6v2.3M126.8 6.6v2.2" fill="none" stroke="#000" stroke-width=".28"/>
<g fill="none" stroke="#de0000" stroke-width=".42">
<path d="M51.1 3l1 .1a1.4 1.4 0 0 1 .6 1.2l.7 2.5a.95 .95 0 0 0 1.1 .4h2.8M52.7 3.9h5.4l-.8 2.4h-4M80.1 3.6h2.8v1.7h1.7v4.2h-4.5zM81 7.1h2.8M81 6.2h2.8M81 8.1h2.8M82.9 3.6l1.7 1.7M115.1 5.5l-1.3-1.2-.1-.5-1.2-.7-.3 .3 .7 1.1 .5 .2 1.3 1.3M115.9 6l2.2 2.2v.3l-.5 .5h-.3l-2.2-2.2zM115.9 6l.7-.7a1.19 1.19 0 0 0 1.3-.3 1.19 1.19 0 0 0 .2-1.4l-.9 .9-.4-.5 .8-.8a1.19 1.19 0 0 0-1.4 .1 1.19 1.19 0 0 0-.2 1.4l-3.8 3.7v.3l.3 .3h.3l2.3-2.2M143.2 3.2l.4-.2h6l.4 .2v4.4l-.2 .4-.9 .1v1.3l-1.4-1.3h-3.9l-.4-.3zM145.4 5.8l.4-.1h1.6a.61 .61 0 0 1 .6 .6v1h-2.8v-1z"/>
<path d="M145.8 6.5v.8M147.3 6.5v.8"/>
<circle cx="53.9" cy="8.4" r=".49"/>
<circle cx="56.7" cy="8.4" r=".49"/>
<circle cx="146.6" cy="4.5" r=".75"/>
</g>
<path d="M0 261.4h215.9v18h-215.9z" fill-rule="evenodd" fill="#fff"/>
<path d="M23.8 262.9l3.4 6h-6.9z" fill="#231f20"/>
<path d="M22.1 267.7h1.3l-.4 .5h-.3a.55 .55 0 0 1-.6-.5z" fill-rule="evenodd" fill="#fff"/>
<path d="M22.1 267.7h1.3l-.4 .5h-.3a.55 .55 0 0 1-.6-.5z" fill="none" stroke="#231f20" stroke-width=".34"/>
<path d="M22.1 267.7h1.3l-.4 .5h-.5zM22.6 265.8h.1M22.6 265.8h2.3zM23.7 265.9h.1M23.7 264.9v1zM24 267.7h.1" fill="none" stroke="#fff" stroke-width=".34"/>
<path d="M24.7 265.8l-.7 1.9z" fill="#fff"/>
<path d="M24.7 265.8l-.7 1.9z" fill="none" stroke="#fff" stroke-width=".34"/>
<path d="M24.7 265.8l.7 1.9z" fill="#fff"/>
<path d="M22.8 265.8l-.7 1.9zM22.8 265.8l.6 1.9zM24.7 265.8l.7 1.9zM25.3 267.7h.1" fill="none" stroke="#fff" stroke-width=".34"/>
<path d="M24.1 267.7h1.3a.65 .65 0 0 1-.6 .5 .65 .65 0 0 1-.7-.5z" fill-rule="evenodd" fill="#fff"/>
<path d="M24.1 267.7h1.3a.65 .65 0 0 1-.6 .5 .65 .65 0 0 1-.7-.5z" fill="none" stroke="#231f20" stroke-width=".34"/>
<path d="M24 267.7h.1M24.1 267.7h1.3l-.4 .5h-.5z" fill="none" stroke="#fff" stroke-width=".34"/>
<path d="M19 261.7h177.8" fill="none" stroke="#000" stroke-width=".53"/>
<text font-size="5.3" x="21.7" y="31.2">TMUX113x 5V, Low-Leakage-Current, 2:1 (SPDT), 3 or 4-Channel Precision Switches</text>
<g font-size="4.2">
<text x="20" y="41.8">1 Features</text>
<text x="111.1" y="41.8">3 Description</text>
<text x="20" y="101.1">2 Applications</text>
</g>
<g font-size="3.5">
<text x="20" y="47.9">•</text>
<text x="25" y="47.9">Single supply range: 1.08V to 5.5V</text>
<text x="111.1" y="47.9">The TMUX113x devices are precision complementary</text>
<text x="20" y="52.2">•</text>
<text x="25" y="52.2">Dual supply range: ±2.75V</text>
<text x="111.1" y="52.2">metal-oxide</text>
<text x="132.1" y="52.2">semiconductor</text>
<text x="157.7" y="52.2">(CMOS)</text>
<text x="173.4" y="52.2">switches</text>
<text x="189.6" y="52.2">with</text>
<text x="20" y="56.4">•</text>
<text x="25" y="56.4">Low leakage current: 3pA</text>
<text x="111.1" y="56.4">multiple channels. The TMUX1133 is a 2:1, single-</text>
<text x="20" y="60.6">•</text>
<text x="20" y="64.9">•</text>
<text x="25" y="60.6">Low charge injection: -1pC</text>
<text x="25" y="64.9">Low on-resistance: 2Ω</text>
<text x="111.1" y="64.9">independently controlled channels and an EN pin</text>
<text x="111.1" y="60.6">pole double-throw (SPDT), configuration with three</text>
<text x="20" y="69.1">•</text>
<text x="25" y="69.1">-40°C to +125°C operating temperature</text>
<text x="111.1" y="69.1">to</text>
<text x="117.6" y="69.1">enable</text>
<text x="131.7" y="69.1">or</text>
<text x="138.4" y="69.1">disable</text>
<text x="153.1" y="69.1">all</text>
<text x="160.2" y="69.1">three</text>
<text x="171.8" y="69.1">switches.</text>
<text x="189.8" y="69.1">The</text>
<text x="20" y="73.3">•</text>
<text x="20" y="77.6">•</text>
<text x="111.1" y="77.6">SPDT switches. Wide operating supply of 1.08V to</text>
<text x="111.1" y="73.3">TMUX1134</text>
<text x="131.4" y="73.3">contains</text>
<text x="147.2" y="73.3">four</text>
<text x="156" y="73.3">independently</text>
<text x="180.6" y="73.3">controlled</text>
<text x="20" y="81.8">•</text>
<text x="111.1" y="81.8">5.5V, or ±2.75V dual supply, allows for use in a</text>
<text x="20" y="86">•</text>
<text x="111.1" y="86">broad array of applications from medical equipment to</text>
<text x="20" y="90.3">•</text>
<text x="20" y="94.5">•</text>
<text x="25" y="90.3">Break-before-make switching</text>
<text x="25" y="94.5">ESD protection HBM: 2000V</text>
<text x="111.1" y="90.3">industrial systems. The device supports bidirectional</text>
<text x="111.1" y="94.5">analog and digital signals on the source (Sx) and</text>
<text x="111.1" y="98.7">drain (Dx) pins ranging from V</text>
<text x="166.5" y="98.7">to V</text>
<text x="177.2" y="98.7">. For single</text>
<text x="20" y="107.2">•</text>
<text x="111.1" y="103">supply applications V</text>
<text x="148.8" y="103">must be connected to GND.</text>
<text x="20" y="111.4">•</text>
<text x="111.1" y="113.6">allowing for both TTL and CMOS logic compatibility</text>
<text x="111.1" y="109.3">All logic inputs have 1.8V logic compatible thresholds,</text>
<text x="20" y="115.7">•</text>
<text x="20" y="119.9">•</text>
<text x="111.1" y="117.8">when operating in the valid supply voltage range. Fail-</text>
<text x="20" y="124.1">•</text>
<text x="20" y="128.4">•</text>
<text x="111.1" y="126.3">to be applied before the supply pin, protecting the</text>
<text x="111.1" y="130.5">device from potential damage.</text>
<text x="20" y="132.6">•</text>
<text x="20" y="136.8">•</text>
<text x="111.1" y="136.8">The TMUX113x devices are part of the precision</text>
<text x="20" y="141.1">•</text>
<text x="111.1" y="141.1">switches and multiplexers family. These devices have</text>
<text x="20" y="145.3">•</text>
<text x="20" y="149.5">•</text>
<text x="111.1" y="145.3">very low on and off leakage currents and low charge</text>
<text x="111.1" y="149.5">injection, allowing them to be used in high precision</text>
<text x="20" y="153.8">•</text>
<text x="111.1" y="153.8">measurement applications. A low supply current of</text>
<text x="20" y="158">•</text>
<text x="111.1" y="158">8nA enables use in portable applications.</text>
<text x="20" y="162.2">•</text>
<text x="20" y="166.5">•</text>
<text x="137.6" y="164.4">Device Information</text>
<text x="20" y="170.7">•</text>
<text x="85.3" y="247.3">TMUX113x Block Diagrams</text>
</g>
<g font-size="3.5" fill="#00f">
<text x="25" y="73.3">1.8V logic compatible</text>
<text x="25" y="77.6">Fail-safe logic</text>
<text x="25" y="81.8">Rail to rail operation</text>
<text x="25" y="86">Bidirectional signal path</text>
<text x="25" y="107.2">Field transmitters</text>
<text x="25" y="111.4">Programmable logic controllers (PLC)</text>
<text x="25" y="115.7">Factory automation and control</text>
<text x="25" y="119.9">Ultrasound scanners</text>
<text x="25" y="124.1">Patient monitoring and diagnostics</text>
<text x="111.1" y="122">Safe Logic circuitry allows voltages on the control pins</text>
<text x="25" y="128.4">Electrocardiogram (ECG)</text>
<text x="25" y="132.6">Data acquisition systems (DAQ)</text>
<text x="25" y="136.8">ATE test equipment</text>
<text x="25" y="141.1">Battery test equipment</text>
<text x="25" y="145.3">Instrumentation: lab, analytical, and portable</text>
<text x="25" y="149.5">Smart meters: water and gas</text>
<text x="25" y="153.8">Optical networking</text>
<text x="25" y="158">Optical test equipmentt</text>
<text x="25" y="162.2">Portable POS</text>
<text x="25" y="166.5">Remote radio units</text>
<text x="25" y="170.7">Active antenna system (mMIMIO)</text>
</g>
<text font-size="3.2" fill="#00f" x="163.3" y="21.1">TMUX1133, TMUX1134</text>
<g font-size="2.8">
<text x="114.9" y="171.3">PART NUMBER</text>
<text x="146.6" y="169.2">CHANNEL</text>
<text x="147.2" y="173.4">COUNT</text>
<text x="173.5" y="171.3">PACKAGE</text>
<text x="111.9" y="178.8">TMUX1133</text>
<text x="140.2" y="178.8">3-Channel</text>
<text x="168.4" y="178.8">PW (TSSOP, 16)</text>
<text x="111.9" y="183.7">TMUX1134</text>
<text x="140.2" y="183.7">4-Channel</text>
<text x="168.4" y="183.7">PW (TSSOP, 20)</text>
<text x="111.1" y="190.5">(1)</text>
<text x="118.6" y="190.5">See Device Comparison</text>
<text x="111.1" y="193.9">(2)</text>
<text x="118.6" y="193.9">For more information see Section 12</text>
<text x="27.9" y="265.5">An IMPORTANT NOTICE at the end of this data sheet addresses availability, warranty, changes, use in safety-critical applications,</text>
<text x="27.9" y="268.9">intellectual property matters and other important disclaimers. PRODUCTION DATA.</text>
</g>
<g font-size="2.6">
<text x="161.3" y="99.4">SS</text>
<text x="173.4" y="99.4">DD</text>
<text x="144.3" y="103.7">SS</text>
</g>
<text font-size="2.5" x="136.9" y="24.3">SCDS412B – JUNE 2019 – REVISED JANUARY 2024</text>
<g font-size="2.4">
<text x="78.1" y="199.5">TMUX1133</text>
<text x="110.1" y="203.4">S1A</text>
<text x="123.7" y="199.6">TMUX1134</text>
<text x="64.6" y="204.5">S1A</text>
<text x="64.6" y="207.5">S1B</text>
<text x="98.8" y="206">D1</text>
<text x="98.9" y="208.9">SEL1</text>
<text x="110.1" y="206.4">S1B</text>
<text x="144.7" y="204.9">D1</text>
<text x="144.8" y="207.8">SEL1</text>
<text x="64.6" y="215.5">S2A</text>
<text x="110.1" y="212">S2A</text>
<text x="110.1" y="215">S2B</text>
<text x="144.7" y="213.5">D2</text>
<text x="64.6" y="218.6">S2B</text>
<text x="98.8" y="217.1">D2</text>
<text x="98.8" y="220.3">SEL2</text>
<text x="110.1" y="220.6">S3A</text>
<text x="144.7" y="216.7">SEL2</text>
<text x="64.6" y="226.4">S3A</text>
<text x="110.1" y="223.9">S3B</text>
<text x="144.7" y="222.4">D3</text>
<text x="144.8" y="225.6">SEL3</text>
<text x="64.6" y="229.6">S3B</text>
<text x="98.8" y="228.1">D3</text>
<text x="98.8" y="231.3">SEL3</text>
<text x="110.1" y="230.1">S4A</text>
<text x="110.1" y="233.1">S4B</text>
<text x="144.7" y="231.6">D4</text>
<text x="64.8" y="235.1">EN</text>
<text x="144.8" y="234.8">SEL4</text>
</g>
<g font-size="2.1" fill="#00f">
<text x="157.2" y="172.5">(1)</text>
<text x="187.4" y="170.4">(2)</text>
</g>
<text font-size="2" x="89" y="240.7">ALL SWITCHES SHOWN FOR LOGIC 0 INPUT</text>
</svg>
